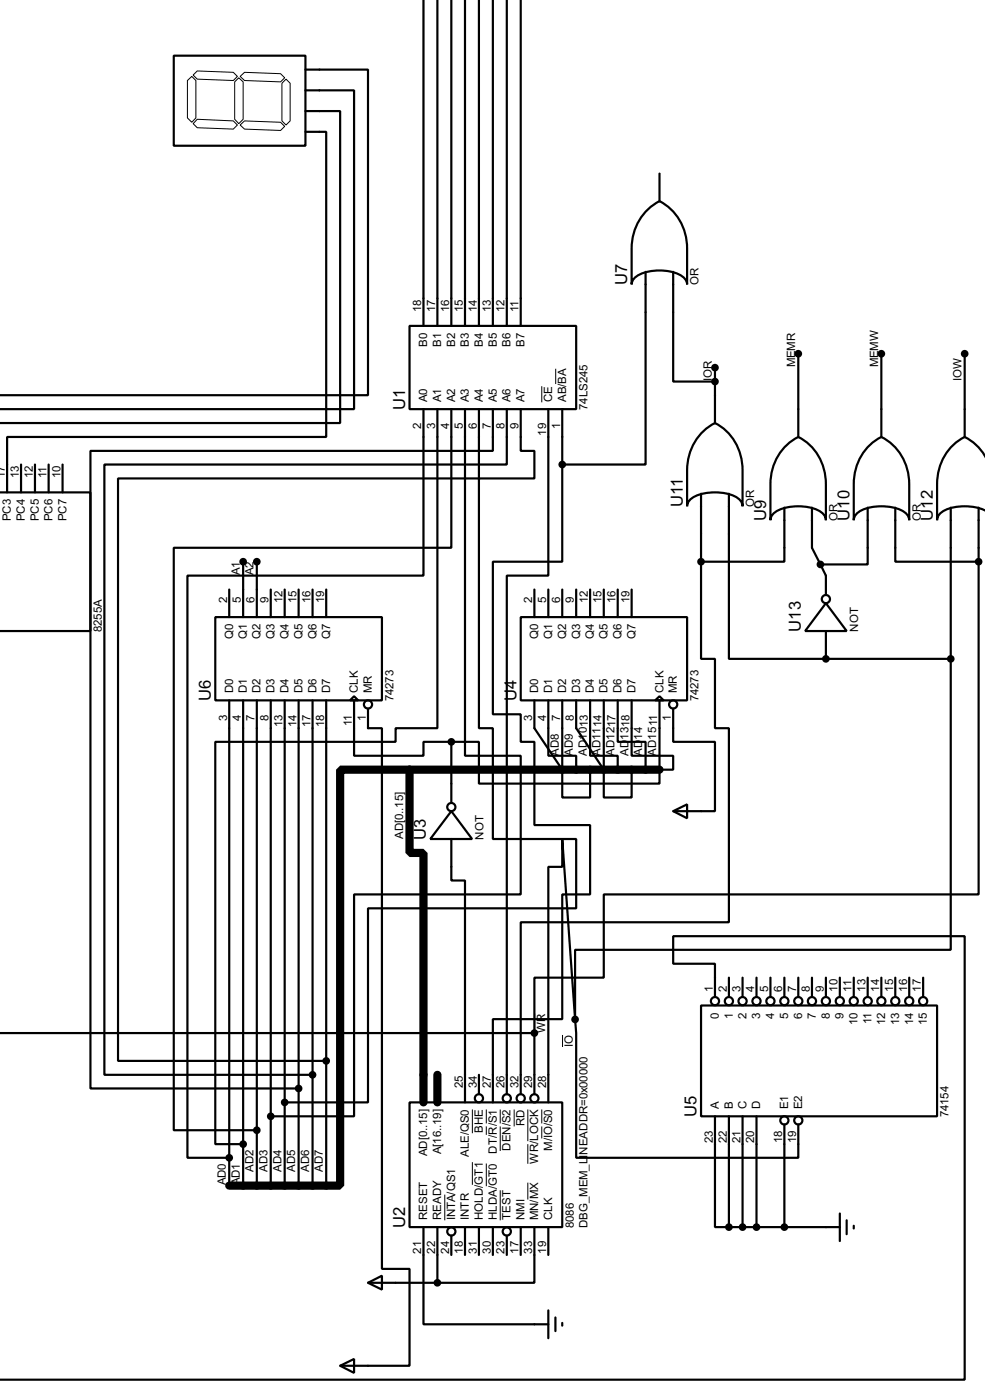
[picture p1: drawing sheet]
<svg xmlns="http://www.w3.org/2000/svg" width="180mm" height="256mm" viewBox="0 0 180 256" stroke-linecap="round" stroke-linejoin="round" font-family="sans-serif">
<path d="M75 141h-12.7v76.2h-20.3M75 141v15.3h2.5v45.7M75 141h45.7M80.1 196.9v5.1" fill="none" stroke="#000" stroke-width="1.5"/>
<g fill="none" stroke="#000" stroke-width=".4">
<path d="M77.5 0v59.7M80.1 0v59.7M82.6 0v59.7M85.1 0v59.7M87.7 0v59.7M90.2 0v59.7M92.8 0v59.7M95.3 0v59.7M31.8 10.2h24.1v16.5h-24.1zM55.9 12.8h11.5v59.6h-67.4M55.9 16.6h8.9v58.4h-64.8M55.9 20.4h6.4v57.1h-62.3"/>
<path d="M55.9 24.2h3.8v55.9h-58.4v10.1M118.3 38.7l1.5-1.3 .9-.5a9.6 9.6 0 0 1 5.1 8.6v6.6a2.22 2.22 0 0 0-1.5-1.8 9 9 0 0 0-7.8 .3l-.8 1-.1 .5v-6.6a9.9 9.9 0 0 1 2.7-6.8zM120.7 31.8v5.1M75 59.7h30.5v15.3h-30.5zM118.2 49.8v35.3h-15.3M123.2 49.8v20.1h7.7M77.5 75v30.5h-43.2v106.6h7.7M80.1 75v58.4h-7.7v2.5h-33v73.7h5.1M82.6 75v25.4h-50.8v106.7h15.2M85.1 75v63.5h10.2v25.4h-30.5v40.6h-15.2M87.7 75v58.4h2.5v20.3h15.3v12.7h-38.1v35.6h-15.3M90.2 75v7.6h-73.6v116.8h38.1"/>
<path d="M92.8 75v10.1h-73.7v111.8h38.1M95.3 75v7.6h2.5v5.1h-76.2v106.7h38.1M100.4 75v30.5h-7.6v95M102.9 75v10.1M128.6 79.1l1.4-1.1 .9-.5a9.5 9.5 0 0 1 5 8.7v6.6a2.19 2.19 0 0 0-1.5-1.9 9.2 9.2 0 0 0-7.8 .4l-.7 .9-.1 .6v-6.6a9.9 9.9 0 0 1 2.8-7.1zM130.9 67.4v10.1M146.1 64.8v15.3M161.3 64.8v15.3M176.6 64.8v15.3M0 90.2h16.6v25.4h-16.7M3.9 85.1v5.1M6.4 85.1v5.1"/>
<path d="M8.9 85.1v5.1M11.5 85.1v5.1M102.9 85.1v17.8h-12.7v28h5.1v5h2.5v15.3h10.2v12.7h-5.1v22.8h-12.7v15.3M128.3 90.5v12.4M133.4 90.5v30.2h17.8M143.6 93v9.9h-15.3M143.8 81.7l1.5-1.2 .8-.4a9.5 9.5 0 0 1 5.1 8.6v6.6a2.21 2.21 0 0 0-1.5-1.9 9.2 9.2 0 0 0-7.8 .4l-.8 .9-.1 .6v-6.6a9.8 9.8 0 0 1 2.8-7zM148.6 93v7.4l1.6 3M158.8 93v10.4h-8.6M158.9 81.9l1.5-1.3 .9-.5a9.5 9.5 0 0 1 5.1 8.6v6.6a2.2 2.2 0 0 0-1.5-1.9 9.2 9.2 0 0 0-7.8 .4l-.7 .9-.1 .6v-6.6a10 10 0 0 1 2.6-6.8zM163.9 93v9.9h15.2M174 93v27.7"/>
<path d="M176.6 80.1a9.5 9.5 0 0 0-5.1 8.6v6.6a2.19 2.19 0 0 1 1.5-1.9 9.4 9.4 0 0 1 7.3 .1M176.6 80.1a8.8 8.8 0 0 1 3.7 3.5M179.1 93v9.9M39.4 113.1h30.5v15.2h-30.5zM42 108v5.1M44.5 102.9v10.2M47 102.9v10.2M49.6 108v5.1M52.1 108v5.1M54.7 108v5.1M57.2 108v5.1M59.7 108v5.1"/>
<path d="M95.3 113.1h30.5v15.2h-30.5zM97.8 108v5.1M100.4 108v5.1M102.9 108v5.1M105.5 108v5.1M108 108v5.1M110.5 108v5.1M113.1 108v5.1M115.6 108v5.1M128.3 102.9v17.8h2.6v12.7h2.5v35.6h-38.1v31.5M150.2 103.4l1 2.1v3.5M151.2 110.5l3.8 5.1h-7.6z"/>
<path d="M151.2 115.6v5.1M179.1 102.9v61h-68.6v15.2h-12.7v10.2M42 128.3v88.9M44.5 128.3v88.9M47 128.3v88.9M49.6 128.3v88.9M52.1 128.3v88.9M54.7 128.3v88.9M57.2 128.3v88.9M59.7 128.3v88.9M64.1 128.3l.7-.7 .8 .7zM64.8 128.3v10.2h12.7v-2.6h5.1"/>
<path d="M67.4 129.8v3.6h2.5v99.1h5.1v17.7h-12.7M82.6 135.9v11.2M97.8 128.3v5.1l5.1 7.6M100.4 128.3v10.2h5.1v2.5M102.9 128.3v17.8h5.1v-5.1M105.5 128.3v5.1l5 7.6M108 128.3v10.2h5.1v2.5M110.5 128.3v17.8h5.1v-5.1M113.1 128.3v7.6h5.1v5.1M115.6 128.3v10.2h7.6v2.5h-2.5M119.9 128.3l.8-.7 .8 .7zM120.7 128.3v15.3h-33v-7.7h-5.1"/>
<path d="M123.2 129.8v6.1h7.7v12.7h-7.7M151.2 120.7h22.8M174 120.7v53.3h-68.7v12.8M82.6 148.6l3.8 5.1h-7.6zM82.6 153.7v7.6h2.5v40.7M123.2 148.6l2.6-1.2v2.5zM133.4 179.1v3.6M135.9 179.1v3.6M138.5 179.1v3.6M141 179.1v3.6M143.6 179.1v3.6M146.1 179.1v3.6"/>
<path d="M148.6 179.1v3.6M151.2 179.1v3.6M153.7 179.1v3.6M156.3 179.1v3.6M158.8 179.1v3.6M161.3 179.1v3.6M163.9 179.1v3.6M166.4 179.1v3.6M169 179.1v3.6M-.1 189.3h97.9M87.7 196.9v3.6M97.8 189.3v11.2"/>
<path d="M105.3 186.8l-2.4-33.1v5.1h-2.5v43.2M105.3 186.8l.2 2.5v22.8h40.6v-6.1M128.3 184.2h43.2v20.3h-43.2zM130.9 182.7v-6.1h-7.7v-5.1h53.4v81.3h-176.7M75 202h27.9v22.8h-27.9zM130.9 204.5v20.3h2.5M133.4 204.5v20.3M135.9 204.5v20.3M138.5 204.5v20.3M143.6 206v18.8M67.4 235l2.5-1.3v2.6zM67.4 235h12.7"/>
<path d="M77.5 224.8v17.8h22.9M80.1 224.8v10.2M82.6 226.4v3.5M85.1 224.8v5.1M87.7 224.8v5.1M90.2 224.8v5.1M92.8 226.4v3.5M95.3 224.8v5.1M97.8 224.8v10.2h-17.7M100.4 224.8v5.1M133.4 224.8h20.3M153.7 222.3v5.1"/>
<path d="M155 223.6v2.5M156.3 224.6v.5M62.3 250.2l2.5-1.2v2.5zM100.4 240.1v5.1M101.7 241.4v2.5M102.9 242.4v.5"/>
<circle cx="151.1" cy="109.8" r=".75"/>
<circle cx="67.3" cy="129.1" r=".75"/>
<circle cx="123.2" cy="129.1" r=".75"/>
<circle cx="82.6" cy="147.9" r=".75"/>
<circle cx="130.8" cy="183.4" r=".75"/>
<circle cx="133.4" cy="183.4" r=".75"/>
<circle cx="135.9" cy="183.4" r=".75"/>
<circle cx="138.4" cy="183.4" r=".75"/>
<circle cx="141" cy="183.4" r=".75"/>
<circle cx="143.5" cy="183.4" r=".75"/>
<circle cx="146.1" cy="183.4" r=".75"/>
<circle cx="148.6" cy="183.4" r=".75"/>
<circle cx="151.1" cy="183.4" r=".75"/>
<circle cx="153.7" cy="183.4" r=".75"/>
<circle cx="156.2" cy="183.4" r=".75"/>
<circle cx="158.8" cy="183.4" r=".75"/>
<circle cx="161.3" cy="183.4" r=".75"/>
<circle cx="163.8" cy="183.4" r=".75"/>
<circle cx="166.4" cy="183.4" r=".75"/>
<circle cx="168.9" cy="183.4" r=".75"/>
<circle cx="87.6" cy="201.2" r=".75"/>
<circle cx="92.7" cy="201.2" r=".75"/>
<circle cx="95.3" cy="201.2" r=".75"/>
<circle cx="97.8" cy="201.2" r=".75"/>
<circle cx="143.5" cy="205.3" r=".75"/>
<circle cx="146.1" cy="205.3" r=".75"/>
<circle cx="82.6" cy="225.6" r=".75"/>
<circle cx="92.7" cy="225.6" r=".75"/>
</g>
<g fill="none" stroke="#000" stroke-width=".18">
<path d="M34.3 14.8l.8-.8 .8 .8v6.8l-.8 .8-.8-.8zM36.1 13l6.6 .3 .8 .7-.8 .8-6.6-.3-.7-.7zM43 15l.7-.7 .8 .7v6.9l-.8 .8-.7-.8zM44 14l.8-.7 6.6 .2 .7 .8-.7 .7-6.6-.2zM51.6 15.3l.8-.8 .7 .8v6.9l-.7 .7-.8-.7zM36.1 21.9l6.6 .3 .8 .7-.8 .8-6.6-.3-.7-.7zM44 22.9l.8-.7 6.6 .2 .7 .8-.7 .7-6.6-.2zM99.2 70.8v2.9M101.7 67.6v2.8M97.9 185.7v3.6M103 189.6v2.2M81.4 218.9v4.7"/>
<path d="M86.4 203.3v4.3M86.5 212.9v4.2M89 213.2v4.1M89 203.3v2.5M89 206.4v1.5M91.6 203.3v2.5M91.6 206.4v4.5M91.6 218.1v5.5M94.1 203.3v3.1M96.6 216.7v3.1M96.6 203.3v5.8M96.6 209.6v3.6"/>
<path d="M99.2 203.3v2.5M99.2 206.4v2.2"/>
</g>
<circle cx="151.2" cy="120.7" r=".2" fill="#000"/>
<g fill="#000" stroke="#000" stroke-width=".4">
<circle cx="130.8" cy="69.9" r=".5"/>
<circle cx="130.8" cy="67.4" r=".5"/>
<circle cx="146.1" cy="64.8" r=".5"/>
<circle cx="161.3" cy="64.8" r=".5"/>
<circle cx="176.5" cy="64.8" r=".5"/>
<circle cx="102.9" cy="85.1" r=".5"/>
<circle cx="44.5" cy="102.9" r=".5"/>
<circle cx="47" cy="102.9" r=".5"/>
<circle cx="128.3" cy="102.9" r=".5"/>
<circle cx="150.1" cy="103.4" r=".5"/>
<circle cx="179.1" cy="102.9" r=".5"/>
<circle cx="82.6" cy="135.9" r=".5"/>
<circle cx="151.1" cy="120.7" r=".5"/>
<circle cx="174" cy="120.7" r=".5"/>
<circle cx="54.6" cy="199.4" r=".5"/>
<circle cx="57.2" cy="196.9" r=".5"/>
<circle cx="59.7" cy="194.4" r=".5"/>
<circle cx="97.8" cy="189.3" r=".5"/>
<circle cx="105.2" cy="186.8" r=".5"/>
<circle cx="41.9" cy="212.1" r=".5"/>
<circle cx="44.5" cy="209.6" r=".5"/>
<circle cx="47" cy="207.1" r=".5"/>
<circle cx="49.5" cy="204.5" r=".5"/>
<circle cx="52.1" cy="202" r=".5"/>
<circle cx="80" cy="235" r=".5"/>
<circle cx="133.4" cy="224.8" r=".5"/>
<circle cx="135.9" cy="224.8" r=".5"/>
<circle cx="138.4" cy="224.8" r=".5"/>
<circle cx="143.5" cy="224.8" r=".5"/>
</g>
<g font-size="3.4">
<text x="114.8" y="52.2" transform="rotate(-90 114.8 52.2)">U7</text>
<text x="74.2" y="75.1" transform="rotate(-90 74.2 75.1)">U1</text>
<text x="124.9" y="92.9" transform="rotate(-90 124.9 92.9)">U11</text>
<text x="140.2" y="95.4" transform="rotate(-90 140.2 95.4)">U9</text>
<text x="155.5" y="95.4" transform="rotate(-90 155.5 95.4)">U10</text>
<text x="170.7" y="95.4" transform="rotate(-90 170.7 95.4)">U12</text>
<text x="146.6" y="115.7" transform="rotate(-90 146.6 115.7)">U13</text>
<text x="38.6" y="128.4" transform="rotate(-90 38.6 128.4)">U6</text>
<text x="94.5" y="128.4" transform="rotate(-90 94.5 128.4)">U4</text>
<text x="78" y="153.8" transform="rotate(-90 78 153.8)">U3</text>
<text x="127.5" y="204.6" transform="rotate(-90 127.5 204.6)">U5</text>
<text x="74.1" y="224.9" transform="rotate(-90 74.1 224.9)">U2</text>
</g>
<g font-size="2.4">
<text x="127.9" y="52.3" transform="rotate(-90 127.9 52.3)">OR</text>
<text x="77.1" y="57.2" transform="rotate(-90 77.1 57.2)">18</text>
<text x="79.7" y="57.2" transform="rotate(-90 79.7 57.2)">17</text>
<text x="82.2" y="57.2" transform="rotate(-90 82.2 57.2)">16</text>
<text x="84.7" y="57.2" transform="rotate(-90 84.7 57.2)">15</text>
<text x="87.3" y="57.2" transform="rotate(-90 87.3 57.2)">14</text>
<text x="89.8" y="57.2" transform="rotate(-90 89.8 57.2)">13</text>
<text x="92.4" y="57.2" transform="rotate(-90 92.4 57.2)">12</text>
<text x="94.9" y="57.2" transform="rotate(-90 94.9 57.2)">11</text>
<text x="78.2" y="63.5" transform="rotate(-90 78.2 63.5)">B0</text>
<text x="80.8" y="63.5" transform="rotate(-90 80.8 63.5)">B1</text>
<text x="83.3" y="63.5" transform="rotate(-90 83.3 63.5)">B2</text>
<text x="85.8" y="63.5" transform="rotate(-90 85.8 63.5)">B3</text>
<text x="88.4" y="63.5" transform="rotate(-90 88.4 63.5)">B4</text>
<text x="90.9" y="63.5" transform="rotate(-90 90.9 63.5)">B5</text>
<text x="93.5" y="63.5" transform="rotate(-90 93.5 63.5)">B6</text>
<text x="96" y="63.5" transform="rotate(-90 96 63.5)">B7</text>
<text x="130.3" y="69.9" transform="rotate(-90 130.3 69.9)">I</text>
<text x="130.3" y="69.3" transform="rotate(-90 130.3 69.3)">OR</text>
<text x="145.5" y="67.3" transform="rotate(-90 145.5 67.3)">MEMR</text>
<text x="160.7" y="67.3" transform="rotate(-90 160.7 67.3)">MEMW</text>
<text x="176" y="69.9" transform="rotate(-90 176 69.9)">IOW</text>
<text x="78.2" y="73.7" transform="rotate(-90 78.2 73.7)">A0</text>
<text x="80.8" y="73.7" transform="rotate(-90 80.8 73.7)">A1</text>
<text x="83.3" y="73.7" transform="rotate(-90 83.3 73.7)">A2</text>
<text x="85.8" y="73.7" transform="rotate(-90 85.8 73.7)">A3</text>
<text x="88.4" y="73.7" transform="rotate(-90 88.4 73.7)">A4</text>
<text x="90.9" y="73.7" transform="rotate(-90 90.9 73.7)">A5</text>
<text x="93.5" y="73.7" transform="rotate(-90 93.5 73.7)">A6</text>
<text x="96" y="73.7" transform="rotate(-90 96 73.7)">A7</text>
<text x="101.1" y="73.7" transform="rotate(-90 101.1 73.7)">CE</text>
<text x="103.6" y="73.7" transform="rotate(-90 103.6 73.7)">AB/BA</text>
<text x="107.6" y="75.1" transform="rotate(-90 107.6 75.1)">74LS245</text>
<text x="77.1" y="78.7" transform="rotate(-90 77.1 78.7)">2</text>
<text x="79.6" y="78.7" transform="rotate(-90 79.6 78.7)">3</text>
<text x="82.2" y="78.7" transform="rotate(-90 82.2 78.7)">4</text>
<text x="84.7" y="78.7" transform="rotate(-90 84.7 78.7)">5</text>
<text x="87.3" y="78.7" transform="rotate(-90 87.3 78.7)">6</text>
<text x="89.8" y="78.7" transform="rotate(-90 89.8 78.7)">7</text>
<text x="92.4" y="78.7" transform="rotate(-90 92.4 78.7)">8</text>
<text x="94.9" y="78.7" transform="rotate(-90 94.9 78.7)">9</text>
<text x="100" y="79.8" transform="rotate(-90 100 79.8)">19</text>
<text x="102.5" y="78.7" transform="rotate(-90 102.5 78.7)">1</text>
<text x=".9" y="87.7" transform="rotate(-90 .9 87.7)">17</text>
<text x="3.5" y="87.7" transform="rotate(-90 3.5 87.7)">13</text>
<text x="6" y="87.7" transform="rotate(-90 6 87.7)">12</text>
<text x="8.5" y="87.7" transform="rotate(-90 8.5 87.7)">11</text>
<text x="11.1" y="87.7" transform="rotate(-90 11.1 87.7)">10</text>
<text x="2" y="95.5" transform="rotate(-90 2 95.5)">PC3</text>
<text x="4.6" y="95.5" transform="rotate(-90 4.6 95.5)">PC4</text>
<text x="7.1" y="95.5" transform="rotate(-90 7.1 95.5)">PC5</text>
<text x="9.6" y="95.5" transform="rotate(-90 9.6 95.5)">PC6</text>
<text x="12.2" y="95.5" transform="rotate(-90 12.2 95.5)">PC7</text>
<text x="138" y="92.9" transform="rotate(-90 138 92.9)">OR</text>
<text x="153.3" y="95.5" transform="rotate(-90 153.3 95.5)">OR</text>
<text x="168.5" y="95.5" transform="rotate(-90 168.5 95.5)">OR</text>
<text x="43.9" y="105.4" transform="rotate(-90 43.9 105.4)">A1</text>
<text x="46.4" y="105.4" transform="rotate(-90 46.4 105.4)">A2</text>
<text x="41.6" y="110.5" transform="rotate(-90 41.6 110.5)">2</text>
<text x="44.1" y="110.5" transform="rotate(-90 44.1 110.5)">5</text>
<text x="46.6" y="110.5" transform="rotate(-90 46.6 110.5)">6</text>
<text x="49.2" y="110.5" transform="rotate(-90 49.2 110.5)">9</text>
<text x="51.7" y="110.5" transform="rotate(-90 51.7 110.5)">12</text>
<text x="54.3" y="110.5" transform="rotate(-90 54.3 110.5)">15</text>
<text x="56.8" y="110.5" transform="rotate(-90 56.8 110.5)">16</text>
<text x="59.3" y="110.5" transform="rotate(-90 59.3 110.5)">19</text>
<text x="97.4" y="110.5" transform="rotate(-90 97.4 110.5)">2</text>
<text x="100" y="110.5" transform="rotate(-90 100 110.5)">5</text>
<text x="102.5" y="110.5" transform="rotate(-90 102.5 110.5)">6</text>
<text x="105.1" y="110.5" transform="rotate(-90 105.1 110.5)">9</text>
<text x="107.6" y="110.5" transform="rotate(-90 107.6 110.5)">12</text>
<text x="110.1" y="110.5" transform="rotate(-90 110.1 110.5)">15</text>
<text x="112.7" y="110.5" transform="rotate(-90 112.7 110.5)">16</text>
<text x="115.2" y="110.5" transform="rotate(-90 115.2 110.5)">19</text>
<text x="18.7" y="115.8" transform="rotate(-90 18.7 115.8)">8255A</text>
<text x="42.7" y="117.1" transform="rotate(-90 42.7 117.1)">Q0</text>
<text x="45.2" y="117.1" transform="rotate(-90 45.2 117.1)">Q1</text>
<text x="47.7" y="117.1" transform="rotate(-90 47.7 117.1)">Q2</text>
<text x="50.3" y="117.1" transform="rotate(-90 50.3 117.1)">Q3</text>
<text x="52.8" y="117.1" transform="rotate(-90 52.8 117.1)">Q4</text>
<text x="55.4" y="117.1" transform="rotate(-90 55.4 117.1)">Q5</text>
<text x="57.9" y="117.1" transform="rotate(-90 57.9 117.1)">Q6</text>
<text x="60.4" y="117.1" transform="rotate(-90 60.4 117.1)">Q7</text>
<text x="98.5" y="117.1" transform="rotate(-90 98.5 117.1)">Q0</text>
<text x="101.1" y="117.1" transform="rotate(-90 101.1 117.1)">Q1</text>
<text x="103.6" y="117.1" transform="rotate(-90 103.6 117.1)">Q2</text>
<text x="106.2" y="117.1" transform="rotate(-90 106.2 117.1)">Q3</text>
<text x="108.7" y="117.1" transform="rotate(-90 108.7 117.1)">Q4</text>
<text x="111.2" y="117.1" transform="rotate(-90 111.2 117.1)">Q5</text>
<text x="113.8" y="117.1" transform="rotate(-90 113.8 117.1)">Q6</text>
<text x="116.3" y="117.1" transform="rotate(-90 116.3 117.1)">Q7</text>
<text x="157.1" y="115.8" transform="rotate(-90 157.1 115.8)">NOT</text>
<text x="42.7" y="127" transform="rotate(-90 42.7 127)">D0</text>
<text x="45.2" y="127" transform="rotate(-90 45.2 127)">D1</text>
<text x="46.6" y="132" transform="rotate(-90 46.6 132)">7</text>
<text x="47.7" y="127" transform="rotate(-90 47.7 127)">D2</text>
<text x="50.3" y="127" transform="rotate(-90 50.3 127)">D3</text>
<text x="52.8" y="127" transform="rotate(-90 52.8 127)">D4</text>
<text x="55.4" y="127" transform="rotate(-90 55.4 127)">D5</text>
<text x="57.9" y="127" transform="rotate(-90 57.9 127)">D6</text>
<text x="60.4" y="127" transform="rotate(-90 60.4 127)">D7</text>
<text x="65.5" y="127" transform="rotate(-90 65.5 127)">CLK</text>
<text x="67" y="132" transform="rotate(-90 67 132)">1</text>
<text x="68.1" y="127" transform="rotate(-90 68.1 127)">MR</text>
<text x="72" y="128.5" transform="rotate(-90 72 128.5)">74273</text>
<text x="98.5" y="127" transform="rotate(-90 98.5 127)">D0</text>
<text x="101.1" y="127" transform="rotate(-90 101.1 127)">D1</text>
<text x="102.5" y="132" transform="rotate(-90 102.5 132)">7</text>
<text x="103.6" y="127" transform="rotate(-90 103.6 127)">D2</text>
<text x="105.1" y="132" transform="rotate(-90 105.1 132)">8</text>
<text x="106.2" y="127" transform="rotate(-90 106.2 127)">D3</text>
<text x="108.7" y="127" transform="rotate(-90 108.7 127)">D4</text>
<text x="111.2" y="127" transform="rotate(-90 111.2 127)">D5</text>
<text x="113.8" y="127" transform="rotate(-90 113.8 127)">D6</text>
<text x="116.3" y="127" transform="rotate(-90 116.3 127)">D7</text>
<text x="121.4" y="127" transform="rotate(-90 121.4 127)">CLK</text>
<text x="123.9" y="127" transform="rotate(-90 123.9 127)">MR</text>
<text x="127.9" y="128.5" transform="rotate(-90 127.9 128.5)">74273</text>
<text x="41.6" y="132" transform="rotate(-90 41.6 132)">3</text>
<text x="44.1" y="132" transform="rotate(-90 44.1 132)">4</text>
<text x="49.2" y="132" transform="rotate(-90 49.2 132)">8</text>
<text x="51.7" y="133.1" transform="rotate(-90 51.7 133.1)">13</text>
<text x="54.2" y="133.2" transform="rotate(-90 54.2 133.2)">14</text>
<text x="56.8" y="133.2" transform="rotate(-90 56.8 133.2)">17</text>
<text x="59.3" y="133.2" transform="rotate(-90 59.3 133.2)">18</text>
<text x="64.4" y="133" transform="rotate(-90 64.4 133)">11</text>
<text x="97.4" y="132" transform="rotate(-90 97.4 132)">3</text>
<text x="100" y="132" transform="rotate(-90 100 132)">4</text>
<text x="115" y="135.5" transform="rotate(-90 115 135.5)">1318</text>
<text x="117.6" y="135.5" transform="rotate(-90 117.6 135.5)">14</text>
<text x="122.8" y="132" transform="rotate(-90 122.8 132)">1</text>
<text x="102.3" y="138.4" transform="rotate(-90 102.3 138.4)">AD8</text>
<text x="104.9" y="138.4" transform="rotate(-90 104.9 138.4)">AD9</text>
<text x="107.4" y="138.4" transform="rotate(-90 107.4 138.4)">AD1013</text>
<text x="109.9" y="138.4" transform="rotate(-90 109.9 138.4)">AD1114</text>
<text x="112.5" y="138.4" transform="rotate(-90 112.5 138.4)">AD1217</text>
<text x="115" y="138.4" transform="rotate(-90 115 138.4)">AD</text>
<text x="117.6" y="138.4" transform="rotate(-90 117.6 138.4)">AD</text>
<text x="120.1" y="138.4" transform="rotate(-90 120.1 138.4)">AD1511</text>
<text x="73.8" y="153.7" transform="rotate(-90 73.8 153.7)">AD[0..15]</text>
<text x="88.5" y="153.9" transform="rotate(-90 88.5 153.9)">NOT</text>
<text x="130.5" y="181.7" transform="rotate(-90 130.5 181.7)">1</text>
<text x="133" y="181.7" transform="rotate(-90 133 181.7)">2</text>
<text x="135.5" y="181.7" transform="rotate(-90 135.5 181.7)">3</text>
<text x="138" y="181.7" transform="rotate(-90 138 181.7)">4</text>
<text x="140.6" y="181.7" transform="rotate(-90 140.6 181.7)">5</text>
<text x="143.2" y="181.7" transform="rotate(-90 143.2 181.7)">6</text>
<text x="145.7" y="181.7" transform="rotate(-90 145.7 181.7)">7</text>
<text x="148.2" y="181.7" transform="rotate(-90 148.2 181.7)">8</text>
<text x="150.8" y="181.7" transform="rotate(-90 150.8 181.7)">9</text>
<text x="153.3" y="181.7" transform="rotate(-90 153.3 181.7)">10</text>
<text x="155.9" y="181.7" transform="rotate(-90 155.9 181.7)">11</text>
<text x="158.4" y="181.7" transform="rotate(-90 158.4 181.7)">13</text>
<text x="160.9" y="181.7" transform="rotate(-90 160.9 181.7)">14</text>
<text x="163.5" y="181.7" transform="rotate(-90 163.5 181.7)">15</text>
<text x="166" y="181.7" transform="rotate(-90 166 181.7)">16</text>
<text x="168.6" y="181.7" transform="rotate(-90 168.6 181.7)">17</text>
<text x="99.8" y="189.2" transform="rotate(-90 99.8 189.2)">WR</text>
<text x="104.8" y="191.8" transform="rotate(-90 104.8 191.8)">IO</text>
<text x="131.6" y="186.6" transform="rotate(-90 131.6 186.6)">0</text>
<text x="134.1" y="186.6" transform="rotate(-90 134.1 186.6)">1</text>
<text x="136.6" y="186.6" transform="rotate(-90 136.6 186.6)">2</text>
<text x="139.2" y="186.6" transform="rotate(-90 139.2 186.6)">3</text>
<text x="141.7" y="186.6" transform="rotate(-90 141.7 186.6)">4</text>
<text x="144.3" y="186.6" transform="rotate(-90 144.3 186.6)">5</text>
<text x="146.8" y="186.6" transform="rotate(-90 146.8 186.6)">6</text>
<text x="149.3" y="186.6" transform="rotate(-90 149.3 186.6)">7</text>
<text x="151.9" y="186.6" transform="rotate(-90 151.9 186.6)">8</text>
<text x="154.4" y="186.6" transform="rotate(-90 154.4 186.6)">9</text>
<text x="157" y="187.8" transform="rotate(-90 157 187.8)">10</text>
<text x="159.5" y="187.6" transform="rotate(-90 159.5 187.6)">11</text>
<text x="162" y="187.8" transform="rotate(-90 162 187.8)">12</text>
<text x="164.6" y="187.7" transform="rotate(-90 164.6 187.7)">13</text>
<text x="167.1" y="187.8" transform="rotate(-90 167.1 187.8)">14</text>
<text x="169.7" y="187.8" transform="rotate(-90 169.7 187.8)">15</text>
<text x="84.7" y="199.4" transform="rotate(-90 84.7 199.4)">25</text>
<text x="87.3" y="199.4" transform="rotate(-90 87.3 199.4)">34</text>
<text x="89.8" y="199.4" transform="rotate(-90 89.8 199.4)">27</text>
<text x="92.4" y="199.4" transform="rotate(-90 92.4 199.4)">26</text>
<text x="94.9" y="199.4" transform="rotate(-90 94.9 199.4)">32</text>
<text x="97.4" y="199.4" transform="rotate(-90 97.4 199.4)">29</text>
<text x="100" y="199.4" transform="rotate(-90 100 199.4)">28</text>
<text x="131.6" y="203.2" transform="rotate(-90 131.6 203.2)">A</text>
<text x="134.1" y="203.2" transform="rotate(-90 134.1 203.2)">B</text>
<text x="136.6" y="203.2" transform="rotate(-90 136.6 203.2)">C</text>
<text x="139.2" y="203.2" transform="rotate(-90 139.2 203.2)">D</text>
<text x="144.3" y="203.2" transform="rotate(-90 144.3 203.2)">E1</text>
<text x="146.8" y="203.2" transform="rotate(-90 146.8 203.2)">E2</text>
<text x="88.4" y="207.6" transform="rotate(-90 88.4 207.6)">BHE</text>
<text x="96" y="206.3" transform="rotate(-90 96 206.3)">RD</text>
<text x="130.5" y="209.4" transform="rotate(-90 130.5 209.4)">23</text>
<text x="133" y="209.4" transform="rotate(-90 133 209.4)">22</text>
<text x="135.5" y="209.4" transform="rotate(-90 135.5 209.4)">21</text>
<text x="138.1" y="209.4" transform="rotate(-90 138.1 209.4)">20</text>
<text x="143.2" y="209.4" transform="rotate(-90 143.2 209.4)">18</text>
<text x="145.7" y="209.4" transform="rotate(-90 145.7 209.4)">19</text>
<text x="173.6" y="204.7" transform="rotate(-90 173.6 204.7)">74154</text>
<text x="46.4" y="214.6" transform="rotate(-90 46.4 214.6)">AD2</text>
<text x="49" y="214.6" transform="rotate(-90 49 214.6)">AD3</text>
<text x="51.5" y="214.6" transform="rotate(-90 51.5 214.6)">AD4</text>
<text x="54.1" y="214.6" transform="rotate(-90 54.1 214.6)">AD5</text>
<text x="56.6" y="214.6" transform="rotate(-90 56.6 214.6)">AD6</text>
<text x="59.1" y="214.6" transform="rotate(-90 59.1 214.6)">AD7</text>
<text x="78.2" y="211.8" transform="rotate(-90 78.2 211.8)">AD[0..15]</text>
<text x="80.8" y="211.4" transform="rotate(-90 80.8 211.4)">A[16..19]</text>
<text x="85.8" y="212" transform="rotate(-90 85.8 212)">ALE/QS0</text>
<text x="90.9" y="211.3" transform="rotate(-90 90.9 211.3)">DT/R/S1</text>
<text x="93.5" y="210.8" transform="rotate(-90 93.5 210.8)">DEN/S2</text>
<text x="98.5" y="213.2" transform="rotate(-90 98.5 213.2)">WR/LOCK</text>
<text x="101.1" y="210.8" transform="rotate(-90 101.1 210.8)">M/IO/S0</text>
<text x="107.6" y="212.1" transform="rotate(-90 107.6 212.1)">I</text>
<text x="107.6" y="211.5" transform="rotate(-90 107.6 211.5)">NEADDR=0x00000</text>
<text x="41.3" y="217.2" transform="rotate(-90 41.3 217.2)">AD0</text>
<text x="43.9" y="217.2" transform="rotate(-90 43.9 217.2)">AD1</text>
<text x="78.2" y="223.5" transform="rotate(-90 78.2 223.5)">RESET</text>
<text x="80.8" y="223.5" transform="rotate(-90 80.8 223.5)">READY</text>
<text x="83.3" y="223.5" transform="rotate(-90 83.3 223.5)">INTA/QS1</text>
<text x="85.8" y="223.5" transform="rotate(-90 85.8 223.5)">INTR</text>
<text x="88.4" y="223.5" transform="rotate(-90 88.4 223.5)">HOLD/GT1</text>
<text x="90.9" y="223.5" transform="rotate(-90 90.9 223.5)">HLDA/GT0</text>
<text x="93.5" y="223.5" transform="rotate(-90 93.5 223.5)">TEST</text>
<text x="96" y="223.5" transform="rotate(-90 96 223.5)">NMI</text>
<text x="98.5" y="223.5" transform="rotate(-90 98.5 223.5)">MN/MX</text>
<text x="101.1" y="223.5" transform="rotate(-90 101.1 223.5)">CLK</text>
<text x="105" y="225" transform="rotate(-90 105 225)">8086</text>
<text x="107.6" y="225" transform="rotate(-90 107.6 225)">DBG_MEM_L</text>
<text x="77.1" y="229.7" transform="rotate(-90 77.1 229.7)">21</text>
<text x="79.6" y="229.7" transform="rotate(-90 79.6 229.7)">22</text>
<text x="82.2" y="229.7" transform="rotate(-90 82.2 229.7)">24</text>
<text x="84.7" y="229.7" transform="rotate(-90 84.7 229.7)">18</text>
<text x="87.2" y="229.7" transform="rotate(-90 87.2 229.7)">31</text>
<text x="89.8" y="229.7" transform="rotate(-90 89.8 229.7)">30</text>
<text x="92.3" y="229.7" transform="rotate(-90 92.3 229.7)">23</text>
<text x="94.9" y="229.7" transform="rotate(-90 94.9 229.7)">17</text>
<text x="97.4" y="229.7" transform="rotate(-90 97.4 229.7)">33</text>
<text x="99.9" y="229.7" transform="rotate(-90 99.9 229.7)">19</text>
</g>
</svg>
